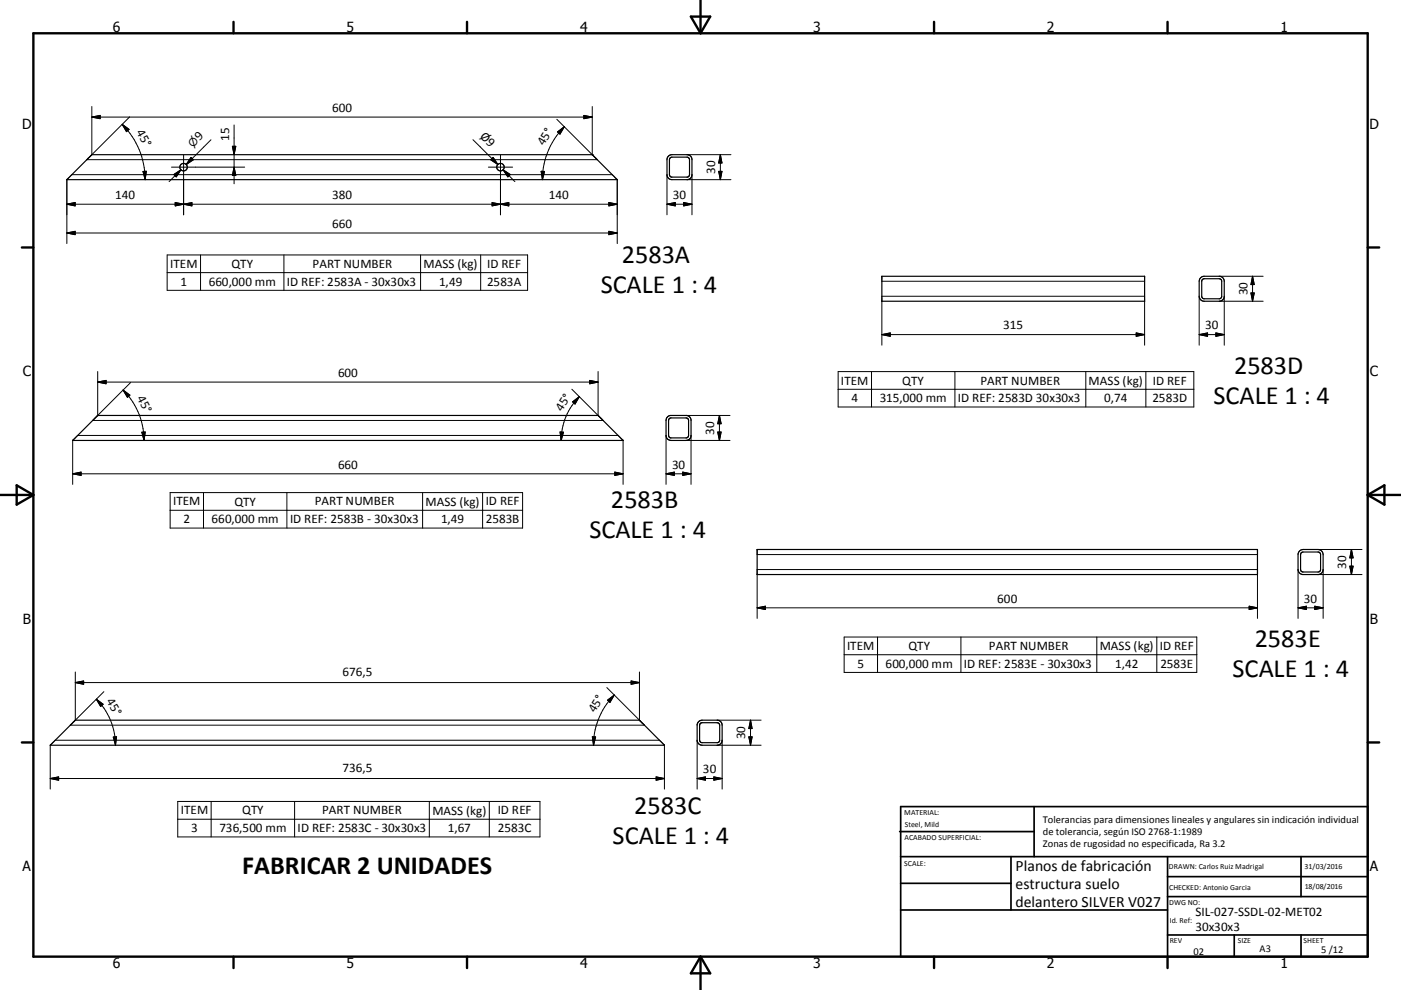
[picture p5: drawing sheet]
<svg xmlns="http://www.w3.org/2000/svg" width="420mm" height="297mm" viewBox="0 0 420 297" stroke-linecap="round" stroke-linejoin="round" font-family="sans-serif">
<g fill="none" stroke="#000" stroke-width=".36">
<path d="M20 53.9l7.5-7.5h150.1l7.5 7.5zM20 53.9h.1M200.4 46.8l.8-.4h5a1.5 1.5 0 0 1 1.3 1.5v4.5a1.46 1.46 0 0 1-1.5 1.5h-4.5a1.47 1.47 0 0 1-1.5-1.5v-4.5zM200.9 47.4l.6-.3h4.5l.5 .3 .2 .5v4.5l-.2 .5-.4 .2-5.1-.1-.3-.6v-4.5zM264.4 82.9h78.8v7.5h-78.8zM360 83.3l1-.4h4.5a1.52 1.52 0 0 1 1.5 1.5v4.5a1.51 1.51 0 0 1-1.5 1.5h-4.5a1.51 1.51 0 0 1-1.5-1.5v-4.5zM360.5 83.9l.5-.3h4.5l.6 .3 .2 .5v4.5l-.2 .5-.6 .2h-4.5l-.5-.2-.2-.5v-4.5zM29.2 124.7l150.1-.1 7.5 7.5h-165zM186.8 132.1h.1M200.1 125.1l.9-.5h4.9a1.54 1.54 0 0 1 1.3 1.3v5a1.5 1.5 0 0 1-1.5 1.2h-4.5a1.48 1.48 0 0 1-1.5-1.5v-4.5zM200.6 125.7l.6-.3h4.5l.5 .2 .2 .5v4.5l-.2 .6-.3 .2-5.2-.2-.3-.4zM227 164.9h150v7.5h-150z"/>
<path d="M389.6 165.3l1.1-.4h4.5a1.56 1.56 0 0 1 1.5 1.5v4.5a1.56 1.56 0 0 1-1.5 1.5h-4.5a1.56 1.56 0 0 1-1.5-1.5v-4.8zM390.1 165.8l.6-.2h4.5l.5 .2 .2 .6v4.5l-.2 .5-.5 .2h-4.5l-.6-.2-.2-.5v-4.5zM22.6 216.1h-.1M22.6 216.1l-7.5 7.5M22.6 216.1h169.1M191.7 216.1l7.5 7.5M191.7 216.1h.1M209.4 216.5l1.1-.4h4.5a1.52 1.52 0 0 1 1.5 1.5v4.5a1.51 1.51 0 0 1-1.5 1.5h-4.5a1.56 1.56 0 0 1-1.5-1.3v-5zM210 217l5-.2 .6 .3 .2 .5v4.5l-.3 .6-.5 .1-5-.1-.3-.6v-4.5zM15.1 223.6h184.1M15.1 223.5v.1M199.2 223.6h.1"/>
<circle cx="55" cy="50.1" r="1.12"/>
<circle cx="150.1" cy="50.1" r="1.13"/>
</g>
<g fill="#000">
<circle cx="177.6" cy="46.4" r=".18"/>
<circle cx="29.3" cy="124.6" r=".18"/>
</g>
<g fill="none" stroke="#000" stroke-width=".3">
<path d="M27.5 35.1h150.1M27.5 35.1l2.5-.5v1zM27.5 32v14.4M36.6 37.3a23.4 23.4 0 0 1 6.9 16.6M36.6 37.3l2.1 1.5-.8 .7zM38.9 35.1l-12.9 12.8h153.1l-12.2-12.1M70.2 37.5v17.6M167.1 39.6l2.1-1.6-1.3 2.2zM169.2 38a22.5 22.5 0 0 0-6.6 15.9M175 34.6l2.6 .5-2.6 .5zM177.6 32v14.4M20 53.9v19.2"/>
<path d="M21.5 52.4h162.1M42.9 51.4h1l-.4 2.5zM51.4 50.1h22M52.1 52.4l2.1-1.4-1.4 2.1zM54.2 51l-3.5 3.5M55 46.5v17.9M57.3 47.2l.7 .7-2.2 1.5zM63.3 41.9l-7.5 7.5M69.7 43.9h1l-.5 2.5zM70.2 50.1l.5 2.6h-1zM141.8 41.9l7.5 7.5M146.4 50.1h7.3"/>
<path d="M147.1 47.9l.7-.7 1.5 2.2zM150.1 46.5v17.9M150.8 51l3.6 3.5M150.8 51l2.2 1.4-.7 .7zM162.2 51.4h1.1l-.7 2.5zM185.1 53.9v19.2M200 52.4v12M206 46.4h13.1M206 53.9h13.1M207.5 52.4v12M215.5 51.4h1l-.5 2.5zM216 46.4v7.5"/>
<path d="M216 46.4l.5 2.5h-1zM20 61.3h165.1M20 61.3l2.5-.5v1zM20 69.9l2.5-.5v1zM20 69.9h165.1M50.1 76.5h108.1v10.6h-108.1zM52.5 60.8l5 1v-1l-5 1zM60.1 76.5v10.6M85.1 76.5v10.6M126.1 76.5v10.6M144.1 76.5v10.6M147.5 60.8l2.6 .5-2.6 .5z"/>
<path d="M150.1 61.3l2.4-.5v1zM182.5 60.8l2.6 .5-2.6 .5zM182.5 69.4l2.6 .5-2.6 .5zM200 61.3h7.5M200 61.3l2.5-.5v1zM205 60.8l2.5 .5-2.5 .5zM50.1 81.8h108.1M264.4 88.9h78.8M264.4 84.4h78.8M264.4 90.4v13.2M340.6 99.9l2.6 .5-2.6 .5zM343.2 90.4v13.2"/>
<path d="M359.5 88.9v14.7M364.5 99.9l2.5 .5-2.5 .5zM365.5 82.9h13.2M365.5 90.4h13.2M367 88.9v14.7M375 87.9h1l-.5 2.5zM375.5 82.9v7.5M375.5 82.9l.5 2.5h-1zM29.3 114.6h150M29.3 114.6l2.5-.5v1zM29.3 111.5v13.1M36.9 117a21.4 21.4 0 0 1 6.3 15.1"/>
<path d="M36.9 117l2 1.5-.7 .7zM39.2 114.8l-11.4 11.3h153l-9.4-9.3M173.7 119a18.7 18.7 0 0 0-5.5 13.1M176.8 114.1l2.5 .5-2.5 .5zM179.3 111.5v13.1M251.3 111.5h106.6v10.6h-106.6zM251.3 116.8h106.6M261.3 111.5v10.6M264.4 100.4h78.8M264.4 100.4l2.5-.5v1zM286.3 111.5v10.6M325.5 111.5v10.6"/>
<path d="M343.5 111.5v10.6M359.5 100.4h7.5M359.5 100.4l2.5-.5v1zM21.8 132.1v13.2M23.3 130.6h162M42.5 129.7l1-.1-.3 2.5zM167.9 129.6l1 .1-.7 2.4zM171.7 120.6l2-1.6-1.3 2.2zM186.8 132.1v13.2M199.7 130.6v14.7M205.7 124.6h13.2M205.7 132.1h13.2"/>
<path d="M207.2 130.6v14.7M215.2 129.6h1l-.5 2.5zM215.7 124.6v7.5M215.7 124.6l.5 2.5h-1zM21.8 142.1h165M21.8 142.1l2.5-.5v1zM51 147.8h105.7v10.6h-105.7zM51 153.1h105.7M61 147.8v10.6M86 147.8v10.6M126.7 147.8v10.6M144.7 147.8v10.6"/>
<path d="M184.3 141.6l2.5 .5-2.5 .5zM199.7 142.1h7.5M199.7 142.1l2.5-.5v1zM204.7 141.6l2.5 .5-2.5 .5zM227 170.9h150M227 166.4h150M227 172.4v13.1M377 172.4v13.1M389.2 170.9v14.6M395.2 172.4h13.1M395.2 164.9h13.1M396.7 170.9v14.6"/>
<path d="M404.7 169.9h1l-.5 2.5zM405.2 164.9v7.5M405.2 164.9l.5 2.5h-1zM227 182.4h150M227 182.4l2.5-.5v1zM253.1 191.1h105.7v10.6h-105.7zM253.1 196.4h105.7M263.1 191.1v10.6M288.1 191.1v10.6M328.8 191.1v10.6M346.8 191.1v10.6M374.5 181.9l2.5 .5-2.5 .5z"/>
<path d="M389.2 182.4h7.5M389.2 182.4l2.5-.5v1zM394.2 181.9l2.5 .5-2.5 .5zM22.6 201.6v14.5M22.6 204.8h169.1M22.6 204.8l2.5-.5v1zM28.9 209.8a19.6 19.6 0 0 1 5.7 13.8M28.9 209.8l2 1.5-.7 .6zM181.9 206.3l11.3 11.3h-172.1l10-10.1M182.1 210.1l2.1-1.6-1.3 2.2zM184.2 208.5a21.4 21.4 0 0 0-6.3 15.1M189.2 204.3l2.5 .5-2.5 .5z"/>
<path d="M191.7 201.6v14.5M215 216.1h13.2M225 216.1v7.5M225 216.1l.5 2.5h-1zM15.1 233.6h184.1M15.1 233.6l2.5-.5v1zM15.1 223.6v13.1M16.6 222.1h181.1M34 221.1l1-.1-.4 2.6zM177.6 221l1 .1-.7 2.5zM196.7 233.1l2.5 .5-2.5 .5zM199.2 223.6v13.1"/>
<path d="M209 233.6h7.5M209 233.6l2.5-.5v1zM209 222.1v14.6M214 233.1l2.5 .5-2.5 .5zM215 223.6h13.2M216.5 222.1v14.6M224.5 221.1h1l-.5 2.5zM53.3 240.4h108.6v10.7h-108.6zM53.3 245.8h108.6M63.3 240.4v10.7M88.3 240.4v10.7M128.7 240.4v10.7"/>
<path d="M146.7 240.4v10.7"/>
</g>
<g fill="none" stroke="#000" stroke-width=".71">
<path d="M10 10h400v277h-400zM70 6.6v3.4M140 6.6v3.4M207.1 5h5.8l-2.9 5zM210 0v10M280 6.6v3.4M350 6.6v3.4M6.6 74.2h3.4M410 74.2h3.5M0 148.5h10M5 145.6l5 2.9-5 2.9zM410 148.5h10.1"/>
<path d="M410 148.5l5.1-2.9v5.8zM6.6 222.7h3.4M410 222.7h3.5M70 287v3.4M140 287v3.4M210 287v10M210 287l2.9 5h-5.8zM280 287v3.4M350 287v3.4"/>
</g>
<g fill="none" stroke="#000" stroke-width=".51">
<path d="M269.7 249.5h40.3M270 242h140v45h-140zM270 257h140M303.1 257v16M310 242v15M350 257v30M390.1 257v12M270 265h33.1M270 273h80M350 269h60M350 263h60M350 280.5h60"/>
<path d="M370 280.5v6.5M390.1 280.5v6.5"/>
</g>
<g fill="#000" stroke="#000" stroke-width=".3">
<path d="M27.5 35.1l2.5-.5v1zM36.6 37.3l2.1 1.5-.8 .7zM175 34.6l2.6 .5-2.6 .5zM42.9 51.4h1l-.4 2.5zM52.1 52.4l2.1-1.4-1.4 2.1zM57.3 47.2l.7 .7-2.2 1.5zM69.7 43.9h1l-.5 2.5zM70.2 50.1l.5 2.6h-1zM147.8 47.2l1.5 2.2-2.2-1.5zM150.8 51l2.2 1.4-.7 .7zM162.2 51.4h1.1l-.7 2.5zM167.1 39.6l2.1-1.6-1.3 2.2z"/>
<path d="M215.5 51.4h1l-.5 2.5zM216 46.4l.5 2.5h-1zM20 61.3l2.5-.5v1zM20 69.9l2.5-.5v1zM52.5 60.8l2.5 .5-2.5 .5zM55 61.3l2.5-.5v1zM147.5 60.8l2.6 .5-2.6 .5zM150.1 61.3l2.4-.5v1zM182.5 60.8l2.6 .5-2.6 .5zM182.5 69.4l2.6 .5-2.6 .5zM200 61.3l2.5-.5v1zM205 60.8l2.5 .5-2.5 .5z"/>
<path d="M264.4 100.4l2.5-.5v1zM359.5 100.4l2.5-.5v1zM375 87.9h1l-.5 2.5zM375.5 82.9l.5 2.5h-1zM29.3 114.6l2.5-.5v1zM36.9 117l2 1.5-.7 .7zM176.8 114.1l2.5 .5-2.5 .5zM340.6 99.9l2.6 .5-2.6 .5zM364.5 99.9l2.5 .5-2.5 .5zM42.5 129.7l1-.1-.3 2.5zM167.9 129.6l1 .1-.7 2.4zM171.7 120.6l2-1.6-1.3 2.2z"/>
<path d="M215.2 129.6h1l-.5 2.5zM215.7 124.6l.5 2.5h-1zM21.8 142.1l2.5-.5v1zM184.3 141.6l2.5 .5-2.5 .5zM199.7 142.1l2.5-.5v1zM204.7 141.6l2.5 .5-2.5 .5zM404.7 169.9h1l-.5 2.5zM405.2 164.9l.5 2.5h-1zM227 182.4l2.5-.5v1zM374.5 181.9l2.5 .5-2.5 .5zM389.2 182.4l2.5-.5v1zM394.2 181.9l2.5 .5-2.5 .5z"/>
<path d="M22.6 204.8l2.5-.5v1zM28.9 209.8l2 1.5-.7 .6zM182.1 210.1l2.1-1.6-1.3 2.2zM189.2 204.3l2.5 .5-2.5 .5zM225 216.1l.5 2.5h-1zM15.1 233.6l2.5-.5v1zM34 221.1l1-.1-.4 2.6zM177.6 221l1 .1-.7 2.5zM196.7 233.1l2.5 .5-2.5 .5zM209 233.6l2.5-.5v1zM214 233.1l2.5 .5-2.5 .5zM224.5 221.1h1l-.5 2.5z"/>
</g>
<g font-size="7.9">
<text x="186.4" y="78.9">2583A</text>
<text x="180.1" y="87.9">SCALE 1 : 4</text>
<text x="370" y="112.1">2583D</text>
<text x="363.8" y="121.1">SCALE 1 : 4</text>
<text x="183.1" y="152.3">2583B</text>
<text x="176.7" y="161.3">SCALE 1 : 4</text>
<text x="376.2" y="194.1">2583E</text>
<text x="369.5" y="203">SCALE 1 : 4</text>
<text x="190.2" y="244.1">2583C</text>
<text x="183.6" y="253.2">SCALE 1 : 4</text>
<text x="72.6" y="262.1">FABRICAR 2 UNIDADES</text>
</g>
<g font-size="4.7">
<text x="304.5" y="261.2">Planos de fabricación</text>
<text x="304.5" y="266.6">estructura suelo</text>
<text x="304.5" y="272">delantero SILVER V027</text>
</g>
<g font-size="4.2">
<text x="33.9" y="9.6">6</text>
<text x="103.9" y="9.6">5</text>
<text x="173.9" y="9.6">4</text>
<text x="243.8" y="9.6">3</text>
<text x="313.9" y="9.6">2</text>
<text x="383.9" y="9.6">1</text>
<text x="6.7" y="38.7">D</text>
<text x="410.5" y="38.7">D</text>
<text x="6.9" y="112.9">C</text>
<text x="410.7" y="112.9">C</text>
<text x="6.9" y="187.1">B</text>
<text x="410.7" y="187.1">B</text>
<text x="6.8" y="261.4">A</text>
<text x="410.7" y="261.4">A</text>
<text x="33.9" y="290.4">6</text>
<text x="103.9" y="290.4">5</text>
<text x="173.9" y="290.4">4</text>
<text x="243.8" y="290.4">3</text>
<text x="313.9" y="290.4">2</text>
<text x="383.9" y="290.4">1</text>
</g>
<g font-size="3.9">
<text x="99.6" y="33.6">600</text>
<text x="40.8" y="39.7" transform="rotate(62 40.8 39.7)">45°</text>
<text x="143.8" y="41.1" transform="rotate(45 143.8 41.1)">Ø9</text>
<text x="59.8" y="42.3" transform="rotate(-45 59.8 42.3)">9</text>
<text x="68.7" y="42.2" transform="rotate(-90 68.7 42.2)">15</text>
<text x="163.1" y="43.9" transform="rotate(-59 163.1 43.9)">45°</text>
<text x="214.4" y="52.2" transform="rotate(-90 214.4 52.2)">30</text>
<text x="34.5" y="59.7">140</text>
<text x="99.6" y="59.7">380</text>
<text x="164.6" y="59.7">140</text>
<text x="201.8" y="59.7">30</text>
<text x="99.6" y="68.3">660</text>
<text x="51.1" y="80.4">ITEM</text>
<text x="69.4" y="80.4">QTY</text>
<text x="93.7" y="80.4">PART NUMBER</text>
<text x="127" y="80.5">MASS (kg)</text>
<text x="146" y="80.4">ID REF</text>
<text x="54.1" y="85.8">1</text>
<text x="62.6" y="85.8">660,000 mm</text>
<text x="86" y="85.8">ID REF: 2583A - 30x30x3</text>
<text x="131.7" y="85.8">1,49</text>
<text x="146" y="85.8">2583A</text>
<text x="374" y="88.6" transform="rotate(-90 374 88.6)">30</text>
<text x="300.7" y="98.8">315</text>
<text x="361.3" y="98.8">30</text>
<text x="101.3" y="113.1">600</text>
<text x="41.1" y="119.4" transform="rotate(63 41.1 119.4)">45°</text>
<text x="252.1" y="115.4">ITEM</text>
<text x="270.5" y="115.4">QTY</text>
<text x="294" y="115.4">PART NUMBER</text>
<text x="326.4" y="115.5">MASS (kg)</text>
<text x="345.6" y="115.4">ID REF</text>
<text x="168.4" y="123.6" transform="rotate(-57 168.4 123.6)">45°</text>
<text x="255.3" y="120.7">4</text>
<text x="263.7" y="120.7">315,000 mm</text>
<text x="287.2" y="120.7">ID REF: 2583D 30x30x3</text>
<text x="331" y="120.7">0,74</text>
<text x="345.5" y="120.7">2583D</text>
<text x="214.1" y="130.4" transform="rotate(-90 214.1 130.4)">30</text>
<text x="101.3" y="140.6">660</text>
<text x="201.5" y="140.6">30</text>
<text x="51.9" y="151.6">ITEM</text>
<text x="70.3" y="151.7">QTY</text>
<text x="94.4" y="151.6">PART NUMBER</text>
<text x="127.6" y="151.8">MASS (kg)</text>
<text x="145.6" y="151.6">ID REF</text>
<text x="55" y="157">2</text>
<text x="63.4" y="157">660,000 mm</text>
<text x="87" y="157">ID REF: 2583B - 30x30x3</text>
<text x="132.2" y="157">1,49</text>
<text x="145.6" y="157">2583B</text>
<text x="403.6" y="170.6" transform="rotate(-90 403.6 170.6)">30</text>
<text x="299" y="180.8">600</text>
<text x="390.9" y="180.8">30</text>
<text x="254" y="195">ITEM</text>
<text x="272.4" y="195">QTY</text>
<text x="296.5" y="195">PART NUMBER</text>
<text x="329.7" y="195.2">MASS (kg)</text>
<text x="347.7" y="195">ID REF</text>
<text x="102.7" y="202.7">676,5</text>
<text x="257" y="200.3">5</text>
<text x="265.5" y="200.3">600,000 mm</text>
<text x="289" y="200.3">ID REF: 2583E - 30x30x3</text>
<text x="334.3" y="200.3">1,42</text>
<text x="347.9" y="200.3">2583E</text>
<text x="31.8" y="210.4" transform="rotate(59 31.8 210.4)">45°</text>
<text x="178.3" y="214" transform="rotate(-59 178.3 214)">45°</text>
<text x="223.4" y="221.8" transform="rotate(-90 223.4 221.8)">30</text>
<text x="102.7" y="231.5">736,5</text>
<text x="210.7" y="232">30</text>
<text x="54.2" y="244.3">ITEM</text>
<text x="72.6" y="244.3">QTY</text>
<text x="96.6" y="244.3">PART NUMBER</text>
<text x="129.6" y="244.4">MASS (kg)</text>
<text x="149.3" y="244.3">ID REF</text>
<text x="57.3" y="249.7">3</text>
<text x="65.8" y="249.7">736,500 mm</text>
<text x="89.2" y="249.7">ID REF: 2583C - 30x30x3</text>
<text x="134.3" y="249.7">1,67</text>
<text x="149.3" y="249.7">2583C</text>
<text x="358.4" y="274.9">SIL-027-SSDL-02-MET02</text>
<text x="358.4" y="279.4">30x30x3</text>
</g>
<text font-size="3.2" x="57.8" y="44.4" transform="rotate(-45 57.8 44.4)">⌀</text>
<g font-size="3.1">
<text x="312.7" y="246.8">Tolerancias para dimensiones lineales y angulares sin indicación individual</text>
<text x="312.7" y="250.4">de tolerancia, según ISO 2768-1:1989</text>
<text x="312.7" y="254">Zonas de rugosidad no especificada, Ra 3.2</text>
<text x="357.8" y="286.5">02</text>
<text x="377.6" y="285.6">A3</text>
<text x="396.1" y="285.9">5 /12</text>
</g>
<g font-size="2.4">
<text x="271.1" y="244.4">MATERIAL:</text>
<text x="271.2" y="252">ACABADO SUPERFICIAL:</text>
<text x="271.3" y="248">Steel, Mild</text>
<text x="271.1" y="259.7">SCALE:</text>
<text x="350.4" y="260.8">DRAWN: Carlos Ruiz Madrigal</text>
<text x="391.1" y="260.6">31/03/2016</text>
<text x="350.5" y="267">CHECKED: Antonio Garcia</text>
<text x="391.2" y="266.7">18/08/2016</text>
<text x="350.5" y="271.4">DWG NO:</text>
<text x="350.7" y="276.9">Id. Ref:</text>
<text x="350.7" y="282.8">REV</text>
<text x="371.1" y="282.9">SIZE</text>
<text x="390.8" y="283">SHEET</text>
</g>
</svg>
